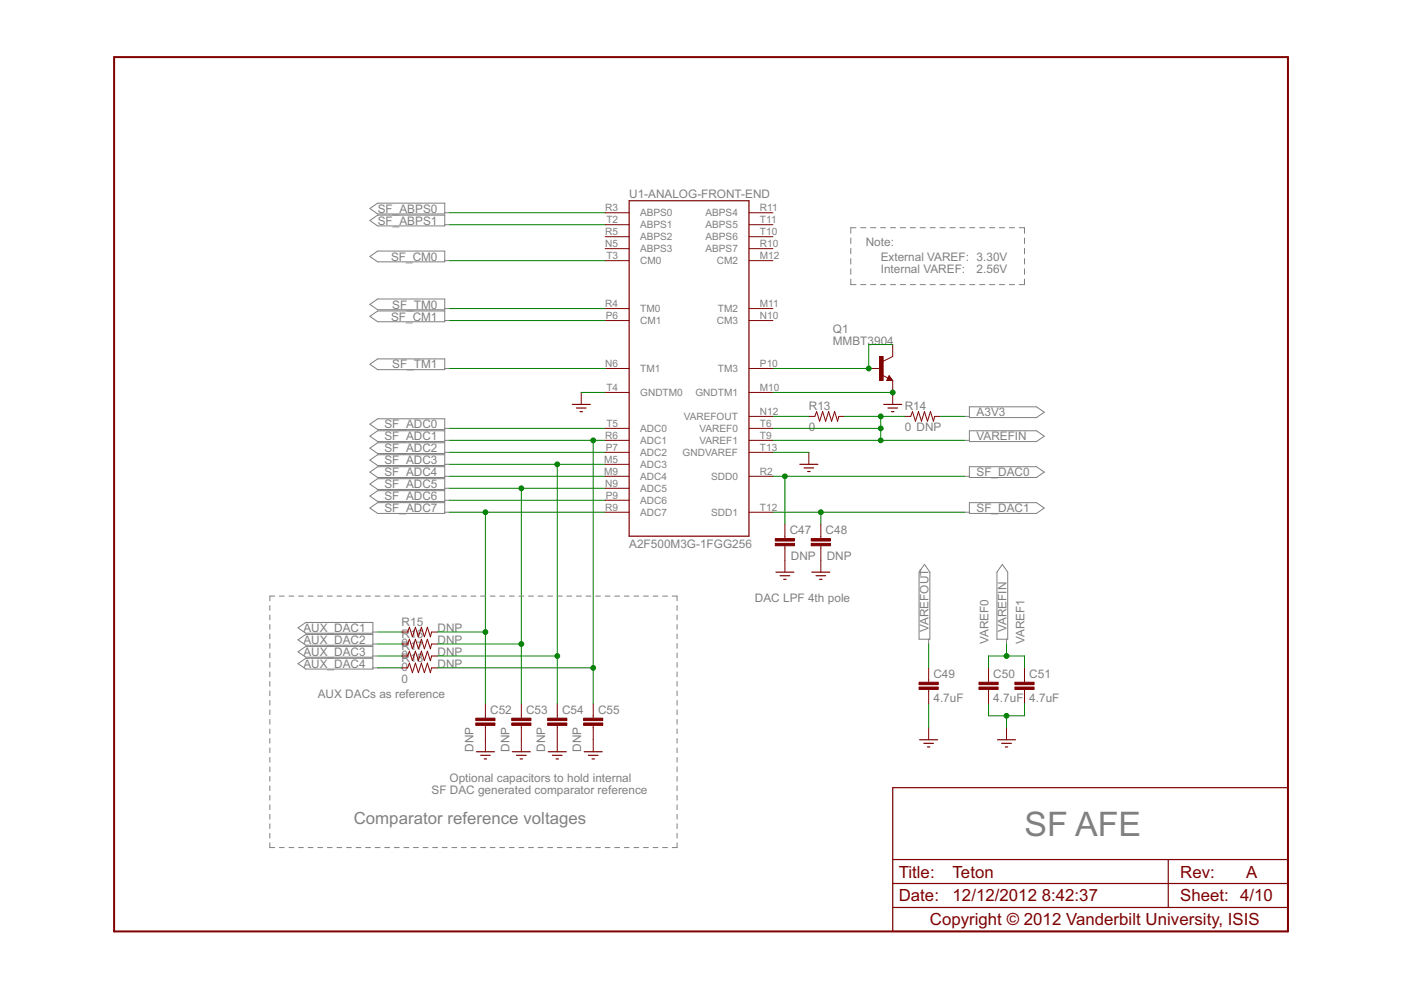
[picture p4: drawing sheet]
<svg xmlns="http://www.w3.org/2000/svg" width="297mm" height="210mm" viewBox="0 0 297 210" stroke-linecap="round" stroke-linejoin="round" font-family="sans-serif">
<g fill="none" stroke="#808080" stroke-width=".21">
<path d="M78.4 44.2l1.7-1.1h14.2v2.3h-14.2zM78.4 46.8l1.7-1.2h14.2v2.3h-14.2zM78.4 54.4l1.7-1.2h14.2v2.3h-14.2zM94.3 45.1h1M94.3 47.6h1M94.3 55.3h1M180.4 59.2v1.1h1.1M180.4 50.5v1.1M180.4 52.6v1.2M180.4 54.8v1.2M180.4 57v1.2M181.5 48.3h-1.1v1.2"/>
<path d="M182.5 48.3h1.1M184.6 48.3h1.1M186.7 48.3h1.1M188.8 48.3h1.1M190.9 48.3h1.1M193 48.3h1.1M195.1 48.3h1.1M197.2 48.3h1.1M199.3 48.3h1.1M201.4 48.3h1.1M203.5 48.3h1.1M205.6 48.3h1.1"/>
<path d="M207.7 48.3h1.1M209.8 48.3h1.1M211.9 48.3h1.1M214 48.3h1.1M216.1 48.3h1.1v1.2M217.2 50.5v1.1M217.2 52.6v1.2M217.2 54.8v1.2M217.2 57v1.2M217.2 59.2v1.1h-1.1M78.4 64.5l1.7-1.1h14.2v2.3h-14.2zM78.4 67.1l1.7-1.2h14.2v2.3h-14.2z"/>
<path d="M78.4 77.2l1.7-1.1h14.2v2.3h-14.2zM94.3 65.4h1M94.3 68h1M94.3 78.1h1M182.5 60.3h1.1M184.6 60.3h1.1M186.7 60.3h1.1M188.8 60.3h1.1M190.9 60.3h1.1M193 60.3h1.1M195.1 60.3h1.1M197.2 60.3h1.1"/>
<path d="M199.3 60.3h1.1M201.4 60.3h1.1M203.5 60.3h1.1M205.6 60.3h1.1M207.7 60.3h1.1M209.8 60.3h1.1M211.9 60.3h1.1M214 60.3h1.1M78.4 89.9l1.7-1.1h14.2v2.3h-14.2zM78.4 92.5l1.7-1.2h14.2v2.3h-14.2zM78.4 95l1.7-1.1h14.2v2.3h-14.2zM78.4 97.6l1.7-1.2h14.2v2.3h-14.2z"/>
<path d="M94.3 90.8h1M94.3 93.4h1M94.3 95.9h1M94.3 98.4h1M204.5 93.4h1M204.5 88.3h1M205.5 99h14.3l1.6 1.1-1.6 1.1h-14.3zM205.5 91.3h14.3l1.6 1.2-1.6 1.1h-14.3zM205.5 86.3h14.3l1.6 1.1-1.6 1.1h-14.3zM78.4 100.1l1.7-1.1h14.2v2.2h-14.2zM78.4 102.6l1.7-1.1h14.2v2.3h-14.2zM78.4 105.2l1.7-1.2h14.2v2.3h-14.2z"/>
<path d="M78.4 107.7l1.7-1.1h14.2v2.3h-14.2zM94.3 101h1M94.3 103.5h1M94.3 108.6h1M94.3 106.1h1M196 119.7l1.1 1.6v14.2h-2.2v-14.2zM204.5 101h1M204.5 108.6h1M205.5 106.6h14.3l1.6 1.1-1.6 1.2h-14.3zM212.5 119.7l1.2 1.6v14.2h-2.3v-14.2zM57.2 128.4v1M57.2 130.4v1"/>
<path d="M57.2 132.4v1M57.2 134.4v1M57.2 136.4v1.1M57.2 138.5v1M58.3 126.4h-1.1v1M59.2 126.4h1.1M61.3 126.4h1M63.2 133.1l1.6-1.1h14.3v2.3h-14.3zM63.2 135.7l1.6-1.2h14.3v2.3h-14.3zM63.2 138.2l1.6-1.1h14.3v2.2h-14.3zM63.3 126.4h1M65.3 126.4h1.1"/>
<path d="M67.4 126.4h1M69.4 126.4h1M71.4 126.4h1.1M73.5 126.4h1M75.5 126.4h1M77.5 126.4h1M79.1 134h1M79.1 136.5h1M79.1 139.1h1M79.5 126.4h1.1M81.6 126.4h1M83.6 126.4h1"/>
<path d="M85.6 126.4h1.1M87.7 126.4h1M89.7 126.4h1M91.7 126.4h1.1M93.8 126.4h1M95.8 126.4h1M97.8 126.4h1.1M99.9 126.4h1M101.9 126.4h1M103.9 126.4h1.1M106 126.4h1M108 126.4h1"/>
<path d="M110 126.4h1.1M112.1 126.4h1M114.1 126.4h1M116.1 126.4h1.1M118.2 126.4h1M120.2 126.4h1M122.2 126.4h1.1M124.2 126.4h1.1M126.3 126.4h1M128.3 126.4h1M130.3 126.4h1.1M132.4 126.4h1"/>
<path d="M134.4 126.4h1M136.4 126.4h1.1M138.5 126.4h1M140.5 126.4h1M142.5 126.4h1.1v1M143.6 128.4v1M143.6 130.4v1M143.6 132.4v1M143.6 134.4v1M143.6 136.4v1.1M143.6 138.5v1M196.9 135.5v1"/>
<path d="M213.4 135.5v1M57.2 140.5v1M57.2 142.5v1M57.2 144.5v1M57.2 146.5v1M57.2 148.5v1M57.2 150.5v1M57.2 152.5v1M57.2 154.6v1M57.2 156.6v1M57.2 158.6v1M63.2 140.7l1.6-1.1h14.3v2.3h-14.3z"/>
<path d="M79.1 141.6h1M143.6 140.5v1M143.6 142.5v1M143.6 144.5v1M143.6 146.5v1M143.6 148.5v1M143.6 150.5v1M143.6 152.5v1M143.6 154.6v1M143.6 156.6v1M143.6 158.6v1M57.2 178.7v1h1.1"/>
<path d="M57.2 160.6v1M57.2 162.6v1M57.2 164.6v1M57.2 166.6v1M57.2 168.6v1.1M57.2 170.6v1.1M57.2 172.7v1M57.2 174.7v1M57.2 176.7v1M59.2 179.7h1.1M61.3 179.7h1M63.3 179.7h1"/>
<path d="M65.3 179.7h1.1M67.4 179.7h1M69.4 179.7h1M71.4 179.7h1.1M73.5 179.7h1M75.5 179.7h1M77.5 179.7h1M79.5 179.7h1.1M81.6 179.7h1M83.6 179.7h1M85.6 179.7h1.1M87.7 179.7h1"/>
<path d="M89.7 179.7h1M91.7 179.7h1.1M93.8 179.7h1M95.8 179.7h1M97.8 179.7h1.1M99.9 179.7h1M101.9 179.7h1M103.9 179.7h1.1M106 179.7h1M108 179.7h1M110 179.7h1.1M112.1 179.7h1"/>
<path d="M114.1 179.7h1M116.1 179.7h1.1M118.2 179.7h1M120.2 179.7h1M122.2 179.7h1.1M124.2 179.7h1.1M126.3 179.7h1M128.3 179.7h1M130.3 179.7h1.1M132.4 179.7h1M134.4 179.7h1M136.4 179.7h1.1"/>
<path d="M138.5 179.7h1M140.5 179.7h1M143.6 160.6v1M143.6 162.6v1M143.6 164.6v1M143.6 166.6v1M143.6 168.6v1.1M143.6 170.6v1.1M143.6 172.7v1M143.6 174.7v1M143.6 176.7v1M143.6 178.7v1h-1.1"/>
</g>
<path d="M24.2 12.1h248.9v185.4h-248.9z" fill="none" stroke="#800000" stroke-width=".42"/>
<g fill="none" stroke="#800000" stroke-width=".25">
<path d="M133.4 42.6h25.4v71.1h-25.4zM121.3 85.7h3.8M122.2 86.5h2M123 87.3h.5M169.6 98.4h3.8M170.5 99.2h2M171.2 100h.5M187.4 85.7h3.8M188.3 86.5h2M188.5 80.2l.1 .2h-.3l.2-.5 .5 .6h-.7M189 87.3h.5M164.5 121.3h3.8"/>
<path d="M165.4 122.1h2M166.2 122.8h.5M172.1 121.3h3.8M173 122.1h2M173.8 122.8h.5M101 159.4h3.8M108.6 159.4h3.8M116.2 159.4h3.9M123.9 159.4h3.8M195 156.8h3.8M195.9 157.6h2M196.6 158.4h.5"/>
<path d="M211.5 156.8h3.8M212.4 157.6h2M213.1 158.4h.6M101.9 160.1h2M102.7 160.9h.5M109.5 160.1h2M110.3 160.9h.5M117.1 160.1h2.1M117.9 160.9h.5M124.8 160.1h2M125.5 160.9h.5M189.3 167h83.8v30.5h-83.8z"/>
<path d="M189.3 192.4h83.8M189.3 187.3h83.8M189.3 182.2h83.8M247.7 182.2v10.2"/>
</g>
<g fill="none" stroke="#800000" stroke-width=".21">
<path d="M128.3 45.1h5.1M128.3 47.6h5.1M128.3 50.2h5.1M128.3 52.7h5.1M128.3 55.3h5.1M158.8 45.1h5.1M158.8 47.6h5.1M158.8 50.2h5.1M158.8 52.7h5.1M158.8 55.3h5.1M128.3 68h5.1M128.3 65.4h5.1"/>
<path d="M128.3 78.1h5.1M158.8 68h5.1M158.8 65.4h5.1M158.8 78.1h5.1M184.2 78.1h2.5M187 79.5l1.3 .7M188.5 79.7l.8 1h-1.3zM189.3 73v2.6l-2.1 1M123.2 83.2v2.5M128.3 83.2h5.1M128.3 95.9h5.1M128.3 90.8h5.1"/>
<path d="M128.3 93.4h5.1M128.3 98.4h5.1M158.8 83.2h5.1M158.8 95.9h5.1M158.8 90.8h5.1M158.8 93.4h5.1M158.8 88.3h5.1M171.5 88.3h1.3l.3-1 .7 2 .6-2 .6 2 .7-2 .6 2 .7-2 .6 2 .2-1h1.3M171.5 95.9v2.5M189.3 80.7v5M191.8 88.3h1.3l.4-1 .6 2 .6-2 .7 2 .6-2 .6 2 .7-2 .6 2 .3-1h1.2M128.3 101h5.1"/>
<path d="M128.3 108.6h5.1M128.3 103.5h5.1M128.3 106.1h5.1M158.8 101h5.1M158.8 108.6h5.1M166.4 111.1v3.1M166.4 115.7v5.6M174 111.1v3.1M174 115.7v5.6M85.2 134h1.2l.4-1 .6 2 .7-2 .6 2 .6-2 .7 2 .6-2 .6 2 .3-1h1.3M85.2 136.5h1.2l.4-1 .6 2.1 .7-2.1 .6 2.1 .6-2.1 .7 2.1 .6-2.1 .6 2.1 .3-1.1h1.3M85.2 139.1h1.2l.4-1 .6 2 .7-2 .6 2 .6-2 .7 2 .6-2 .6 2 .3-1h1.3"/>
<path d="M85.2 141.6h1.2l.4-1 .6 2 .7-2 .6 2 .6-2 .7 2 .6-2 .6 2 .3-1h1.3M102.9 149.2v3.1M102.9 153.8v5.6M110.5 149.2v3.1M110.5 153.8v5.6M118.2 149.2v3.1M118.2 153.8v5.6M125.8 149.2v3.1M125.8 153.8v5.6M196.9 141.6v3.1M196.9 146.2v3M196.9 154.3v2.5"/>
<path d="M209.6 141.6v3.1M209.6 146.2v3M213.4 154.3v2.5M217.2 141.6v3.1M217.2 146.2v3"/>
</g>
<g fill="#800000" stroke="#800000" stroke-width=".21">
<path d="M172 115.2h4.1v.5h-4.1z"/>
<path d="M172 114.2h4.1v.5h-4.1z"/>
<path d="M164.4 115.2h4v.5h-4z"/>
<path d="M164.4 114.2h4v.5h-4z"/>
<path d="M186.5 75.6h.7v5.1h-.7z"/>
<path d="M123.7 153.3h4.1v.5h-4.1z"/>
<path d="M123.7 152.3h4.1v.5h-4.1z"/>
<path d="M116.1 153.3h4.1v.5h-4.1z"/>
<path d="M116.1 152.3h4.1v.5h-4.1z"/>
<path d="M108.5 153.3h4.1v.5h-4.1z"/>
<path d="M108.5 152.3h4.1v.5h-4.1z"/>
<path d="M100.9 153.3h4v.5h-4z"/>
<path d="M100.9 152.3h4v.5h-4z"/>
<path d="M207.6 145.7h4v.5h-4z"/>
<path d="M207.6 144.7h4v.5h-4z"/>
<path d="M215.2 145.7h4v.5h-4z"/>
<path d="M215.2 144.7h4v.5h-4z"/>
<path d="M194.9 145.7h4v.5h-4z"/>
<path d="M194.9 144.7h4v.5h-4z"/>
</g>
<g fill="none" stroke="#008000" stroke-width=".21">
<path d="M95.3 55.3h33M95.3 47.6h33M95.3 45.1h33M95.3 78.1h33M95.3 68h33M95.3 65.4h33M189.3 73h-5.1v5.1h-20.3M95.3 90.8h33M95.3 93.4h33M95.3 95.9h33M95.3 98.4h33M118.2 98.4v50.8"/>
<path d="M123.2 83.2h5.1M125.8 93.4v55.8M163.9 90.8h22.8M163.9 93.4h40.6M163.9 95.9h7.6M163.9 83.2h25.4M163.9 88.3h7.6M179.1 88.3h12.7M186.7 88.3v5.1M199.4 88.3h5.1M95.3 101h33M95.3 103.5h33"/>
<path d="M95.3 108.6h33M95.3 106.1h33M102.9 108.6v40.6M110.5 103.5v45.7M163.9 101h40.6M163.9 108.6h40.6M166.4 101v10.1M174 108.6v2.5M80.1 139.1h5.1M80.1 136.5h5.1M80.1 134h5.1M92.8 139.1h25.4"/>
<path d="M92.8 136.5h17.7M92.8 134h10.1M196.9 136.5v5.1M213.4 136.5v2.6M80.1 141.6h5.1M92.8 141.6h33M196.9 149.2v5.1M209.6 141.6v-2.5h7.6v2.5M209.6 149.2v2.6h7.6v-2.6M213.4 151.8v2.5"/>
</g>
<g fill="#008000" stroke="#008000" stroke-width=".21">
<circle cx="125.8" cy="93.4" r=".51"/>
<circle cx="125.8" cy="141.6" r=".51"/>
<circle cx="118.2" cy="98.4" r=".51"/>
<circle cx="118.2" cy="139.1" r=".51"/>
<circle cx="110.5" cy="103.5" r=".51"/>
<circle cx="110.5" cy="136.5" r=".51"/>
<circle cx="166.4" cy="101" r=".51"/>
<circle cx="174" cy="108.6" r=".51"/>
<circle cx="189.3" cy="83.2" r=".51"/>
<circle cx="213.4" cy="151.8" r=".51"/>
<circle cx="184.2" cy="78.1" r=".51"/>
<circle cx="186.7" cy="88.3" r=".51"/>
<circle cx="186.7" cy="90.8" r=".51"/>
<circle cx="186.7" cy="93.4" r=".51"/>
<circle cx="213.4" cy="139.1" r=".51"/>
<circle cx="102.9" cy="108.6" r=".51"/>
<circle cx="102.9" cy="134" r=".51"/>
</g>
<text font-size="8" fill="#808080" x="217.2" y="177.2">SF AFE</text>
<text font-size="4" fill="#808080" x="75" y="174.6">Comparator reference voltages</text>
<g font-size="4" fill="#800000">
<text x="190.5" y="191.1">Date:</text>
<text x="190.5" y="186.1">Title:</text>
<text x="202" y="191.1">12/12/2012</text>
<text x="202" y="186.1">Teton</text>
<text x="220.9" y="191.1">8:42:37</text>
<text x="250.2" y="191.1">Sheet: 4/10</text>
<text x="250.2" y="186.1">Rev:</text>
<text x="264.2" y="186.1">A</text>
<text x="197.1" y="196.2">Copyright © 2012 Vanderbilt University, ISIS</text>
</g>
<g font-size="2.8" fill="#808080">
<text x="133.4" y="41.9">U1-ANALOG-FRONT-END</text>
<text x="80.1" y="47.7">SF_ABPS1</text>
<text x="80.1" y="45.1">SF_ABPS0</text>
<text x="183.6" y="52.1">Note:</text>
<text x="82.9" y="55.3">SF_CM0</text>
<text x="186.7" y="55.3">External VAREF: 3.30V</text>
<text x="186.7" y="57.8">Internal VAREF:</text>
<text x="207" y="57.8">2.56V</text>
<text x="83.2" y="65.4">SF_TM0</text>
<text x="82.9" y="68">SF_CM1</text>
<text x="176.6" y="70.5">Q1</text>
<text x="176.6" y="73">MMBT3904</text>
<text x="83.2" y="78.1">SF_TM1</text>
<text x="171.5" y="87">R13</text>
<text x="191.8" y="87">R14</text>
<text x="207" y="88.3">A3V3</text>
<text x="81.5" y="90.8">SF_ADC0</text>
<text x="81.5" y="93.4">SF_ADC1</text>
<text x="81.5" y="95.9">SF_ADC2</text>
<text x="171.5" y="91.5">0</text>
<text x="191.8" y="91.5">0 DNP</text>
<text x="207" y="93.4">VAREFIN</text>
<text x="81.5" y="98.4">SF_ADC3</text>
<text x="81.5" y="101">SF_ADC4</text>
<text x="207" y="101">SF_DAC0</text>
<text x="81.5" y="106.1">SF_ADC6</text>
<text x="81.5" y="103.5">SF_ADC5</text>
<text x="81.5" y="108.6">SF_ADC7</text>
<text x="167.4" y="113.3">C47</text>
<text x="175" y="113.3">C48</text>
<text x="207" y="108.6">SF_DAC1</text>
<text x="133.4" y="116.2">A2F500M3G-1FGG256</text>
<text x="167.7" y="118.8">DNP</text>
<text x="175.3" y="118.8">DNP</text>
<text x="160.1" y="127.6">DAC LPF 4th pole</text>
<text x="64.3" y="136.5">AUX_DAC2</text>
<text x="64.3" y="134">AUX_DAC1</text>
<text x="85.1" y="137.2">0</text>
<text x="85.1" y="132.7">R15</text>
<text x="85.1" y="135.3">R16</text>
<text x="85.1" y="137.8">R17</text>
<text x="92.8" y="134">DNP</text>
<text x="92.8" y="136.5">DNP</text>
<text x="196.9" y="134" transform="rotate(-90 196.9 134)">VAREFOUT</text>
<text x="209.6" y="136.5" transform="rotate(-90 209.6 136.5)">VAREF0</text>
<text x="213.4" y="134" transform="rotate(-90 213.4 134)">VAREFIN</text>
<text x="217.2" y="136.5" transform="rotate(-90 217.2 136.5)">VAREF1</text>
<text x="64.3" y="139.1">AUX_DAC3</text>
<text x="64.3" y="141.6">AUX_DAC4</text>
<text x="85.1" y="139.7">0</text>
<text x="85.1" y="142.3">0</text>
<text x="85.1" y="140.3">R18</text>
<text x="92.8" y="139.1">DNP</text>
<text x="92.8" y="141.6">DNP</text>
<text x="197.9" y="143.8">C49</text>
<text x="210.6" y="143.8">C50</text>
<text x="218.2" y="143.8">C51</text>
<text x="67.4" y="148">AUX DACs as reference</text>
<text x="85.1" y="144.8">0</text>
<text x="197.9" y="148.9">4.7uF</text>
<text x="210.6" y="148.9">4.7uF</text>
<text x="218.2" y="148.9">4.7uF</text>
<text x="103.9" y="151.4">C52</text>
<text x="111.6" y="151.4">C53</text>
<text x="119.2" y="151.4">C54</text>
<text x="126.8" y="151.4">C55</text>
<text x="100.4" y="159.4" transform="rotate(-90 100.4 159.4)">DNP</text>
<text x="108" y="159.4" transform="rotate(-90 108 159.4)">DNP</text>
<text x="115.6" y="159.4" transform="rotate(-90 115.6 159.4)">DNP</text>
<text x="123.2" y="159.4" transform="rotate(-90 123.2 159.4)">DNP</text>
<text x="95.3" y="165.7">Optional capacitors to hold internal</text>
<text x="91.5" y="168.3">SF DAC generated comparator reference</text>
</g>
<g font-size="2.4" fill="#808080">
<text x="128.3" y="44.8">R3</text>
<text x="128.6" y="47.3">T2</text>
<text x="135.7" y="45.9">ABPS0</text>
<text x="149.6" y="45.9">ABPS4</text>
<text x="161.1" y="44.8">R11</text>
<text x="161.1" y="47.3">T11</text>
<text x="128.3" y="49.8">R5</text>
<text x="128.3" y="52.4">N5</text>
<text x="135.7" y="48.4">ABPS1</text>
<text x="135.7" y="51">ABPS2</text>
<text x="135.7" y="53.5">ABPS3</text>
<text x="149.6" y="48.4">ABPS5</text>
<text x="149.6" y="51">ABPS6</text>
<text x="149.6" y="53.5">ABPS7</text>
<text x="161.1" y="49.8">T10</text>
<text x="161.1" y="52.4">R10</text>
<text x="128.6" y="54.9">T3</text>
<text x="135.7" y="56">CM0</text>
<text x="152" y="56">CM2</text>
<text x="161.1" y="54.9">M12</text>
<text x="128.3" y="65.1">R4</text>
<text x="161.1" y="65.1">M11</text>
<text x="128.5" y="67.6">P6</text>
<text x="135.7" y="68.7">CM1</text>
<text x="135.7" y="66.2">TM0</text>
<text x="152" y="68.7">CM3</text>
<text x="152.2" y="66.2">TM2</text>
<text x="161.1" y="67.6">N10</text>
<text x="128.3" y="77.8">N6</text>
<text x="161.1" y="77.8">P10</text>
<text x="128.6" y="82.9">T4</text>
<text x="135.7" y="84">GNDTM0</text>
<text x="135.7" y="78.9">TM1</text>
<text x="147.4" y="84">GNDTM1</text>
<text x="152.2" y="78.9">TM3</text>
<text x="161.1" y="82.9">M10</text>
<text x="145" y="89">VAREFOUT</text>
<text x="161.1" y="87.9">N12</text>
<text x="128.3" y="93">R6</text>
<text x="128.5" y="95.5">P7</text>
<text x="128.6" y="90.5">T5</text>
<text x="135.7" y="94.1">ADC1</text>
<text x="135.7" y="91.6">ADC0</text>
<text x="148.3" y="91.6">VAREF0</text>
<text x="148.3" y="94.1">VAREF1</text>
<text x="161.1" y="95.5">T13</text>
<text x="161.1" y="90.5">T6</text>
<text x="161.1" y="93">T9</text>
<text x="128.1" y="98.1">M5</text>
<text x="128.1" y="100.6">M9</text>
<text x="135.7" y="99.2">ADC3</text>
<text x="135.7" y="101.7">ADC4</text>
<text x="135.7" y="96.7">ADC2</text>
<text x="144.7" y="96.7">GNDVAREF</text>
<text x="150.8" y="101.7">SDD0</text>
<text x="161.1" y="100.6">R2</text>
<text x="128.3" y="103.2">N9</text>
<text x="128.5" y="105.7">P9</text>
<text x="135.7" y="104.3">ADC5</text>
<text x="135.7" y="106.8">ADC6</text>
<text x="128.3" y="108.2">R9</text>
<text x="135.7" y="109.4">ADC7</text>
<text x="150.8" y="109.4">SDD1</text>
<text x="161.1" y="108.2">T12</text>
</g>
</svg>
